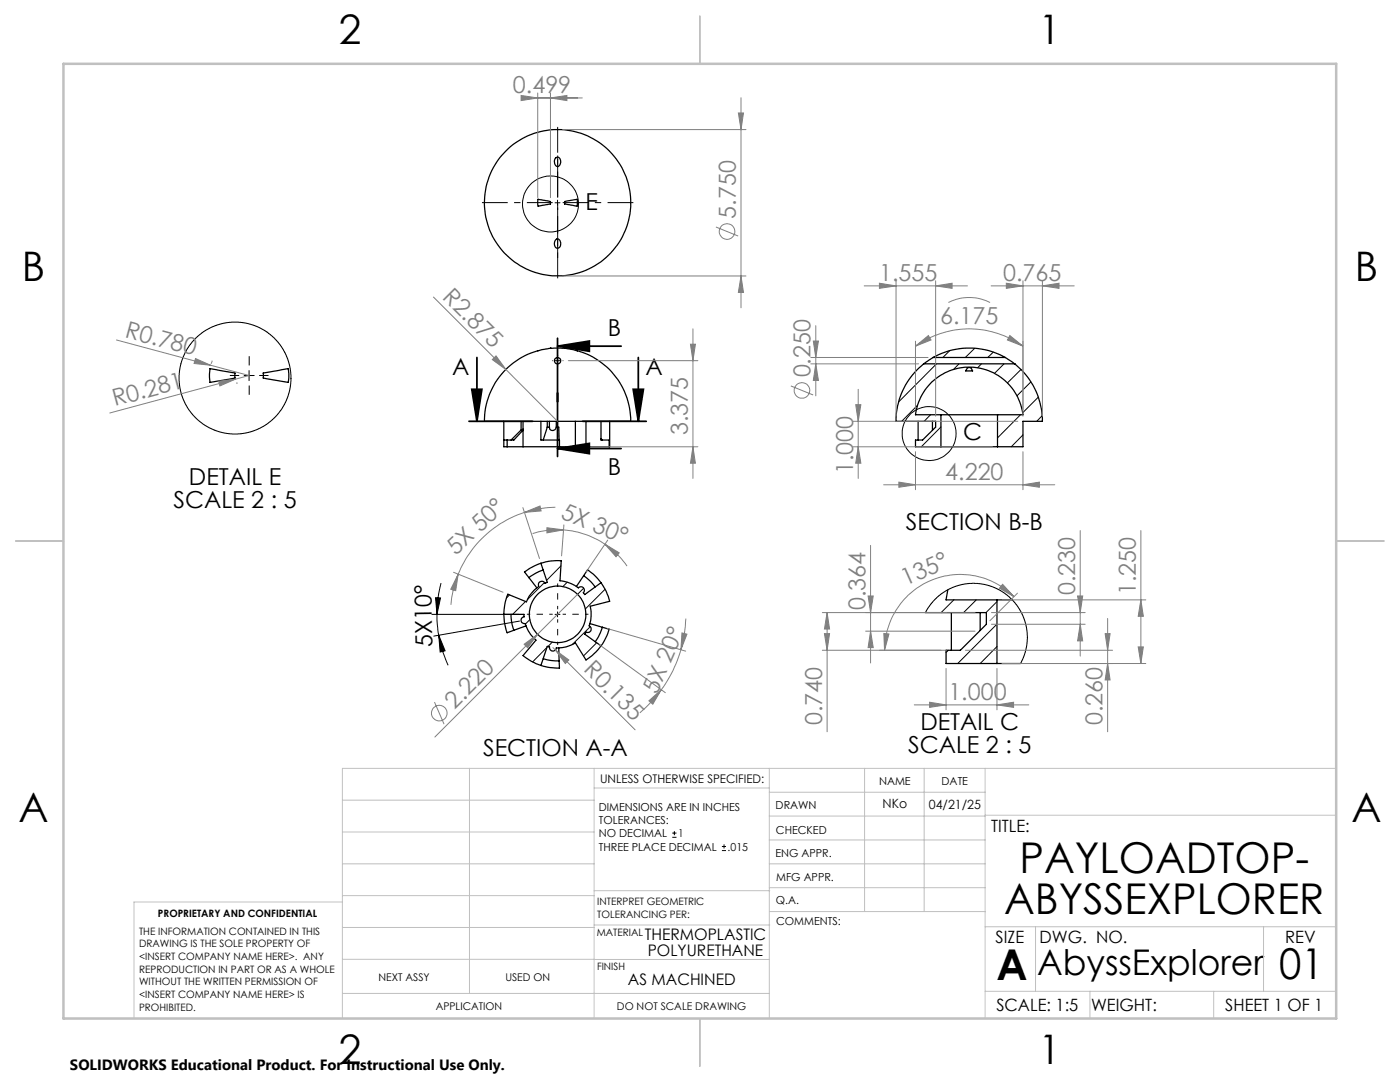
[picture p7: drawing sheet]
<svg xmlns="http://www.w3.org/2000/svg" width="279mm" height="216mm" viewBox="0 0 279 216" stroke-linecap="round" stroke-linejoin="round" font-family="sans-serif">
<g fill="none" stroke="#000" stroke-width=".25">
<path d="M107.4 39.8l2.5 .4v.5l-2.5 .4zM110.8 31.6a.63 .63 0 0 1 .8-.2 .63 .63 0 0 1 .3 .8 .71 .71 0 0 1-.2 .8 .71 .71 0 0 1-.7 .1l-.3-.4-.1-.5zM110.9 47.8a.53 .53 0 0 1 .6-.1 .53 .53 0 0 1 .3 .5 .77 .77 0 0 1 0 1 .77 .77 0 0 1-.9 .2 1.2 1.2 0 0 1 0-1.6zM112.7 40.2l2.5-.4v1.3l-2.5-.4zM41.9 73.6l5 .8v1l-5 .9-.1-1zM52.5 74.4l5-.8 .1 1-.1 1.7-5-.9zM109.9 69.5a14.6 14.6 0 0 0-13.2 14.6h29.1a14.5 14.5 0 0 0-13.1-14.6M109.9 69.5h2.8M109.9 69.5h.1M112.7 69.5h.1M184.3 72.6a14.7 14.7 0 0 0-5.5 11.5h7.9v1.1l-2.6 2.6h-1.4v1.3h5.1M184.3 72.6h18.2"/>
<path d="M186.2 71.3a14.9 14.9 0 0 1 14.4 0M186.2 71.3l-1.9 1.3M186.2 71.3h14.4M193.1 73.4a.65 .65 0 0 1 .7 0 .65 .65 0 0 1 .3 .6h-1.4zM200.6 71.3l1.9 1.3M202.5 72.6a14.7 14.7 0 0 1 5.5 11.5h-3.8v5h-5.1M100.5 87.8h.7M100.5 84.1v5h.7M101.2 89.1h3.2M101.2 87.8v1.3M104 84.1v1.8l.4-.3M104 85.8l-2 2"/>
<path d="M104.4 89.1h7.3M104.4 84.1v5M104.4 85.8l-1.8 2h-1.4M108 84.1v3.7h3.7v1.3M109.2 85.2h.5M109.2 84.1v1.1M109.2 85.2l-.8 2.6M109.6 84.1l.1 1.2a.67 .67 0 0 0 .7 .6 .67 .67 0 0 0 .6-.7M111 85.2h.5l.1 2.6M111 84.1v1.1M111.7 89.1h3.1M114.8 84.1v5"/>
<path d="M114.8 89.1h2.1M116.9 89.1h4.7M116.9 84.1v5M119.9 84.1v3.7h1.7v1.3M119.9 87.5l.3 .3M121.7 84.1v5h-.1M183.2 84.1v3.7M186.1 84.1v1.7M187.8 82.8h-5.1a10.8 10.8 0 0 1 10.7-9.5 10.8 10.8 0 0 1 10.8 9.5h-5.1M187.8 89.1h11.3M187.8 82.8h11.3M187.8 82.8v6.3"/>
<path d="M199.1 82.8v6.3M105.6 115.3l1.5 2M107.9 112.4l1.3 3.8-.2 .1a.33 .33 0 0 1-.5-.2 .69 .69 0 0 0-.8 .1 .69 .69 0 0 0-.2 .8 6.9 6.9 0 0 0-2.4 3.1l-3.7-1.5a10.8 10.8 0 0 0-.9 4M107.9 112.4a9.9 9.9 0 0 1 4.1-.5l-.2 4a9 9 0 0 1 3.7 1.3 .73 .73 0 0 1 1 .1 .73 .73 0 0 1 0 1l.2 .3 3.2-2.3M107.9 112.4l-2.1 .9-1.1 .8 .9 1.2M108.4 113.7l-1.5 .7-1.3 .9M116.5 114.9l1.2 1 1.1 1.2M116.5 114.9l.8-1.2a10.7 10.7 0 0 1 2.6 2.6M116.5 114.9l-1.5 2.1M119.9 116.3a9.9 9.9 0 0 1 1.8 3.7l-3.9 1a6.9 6.9 0 0 1-.2 3.9 .69 .69 0 0 1 .3 .9 .69 .69 0 0 1-.9 .3l-.3 .4 3.2 2.4M189.2 117.7l-.4 2h10.2M199 119.7h3"/>
<path d="M199 119.7v12.7M100.5 122.6h4.1v.2a.3 .3 0 0 1 0 .3 .3 .3 0 0 1-.4 .1 .68 .68 0 0 0-.1 .8 .68 .68 0 0 0 .7 .4 7.4 7.4 0 0 0 2.2 3.3l-2.6 3.1a10.6 10.6 0 0 0 3.5 2M100.5 122.6a10.8 10.8 0 0 0 .7 3.7l1.4-.5M102 122.6l.1 1.6 .5 1.6M105 124.9l-2.4 .9M108.4 131.4l1.6 .4 1.6 .1M111.5 129.3l.1 2.6M111.6 131.9l.1 1.4a11 11 0 0 1-3.8-.5M117.7 124.4l2.5 .8M119.9 128.9a11.4 11.4 0 0 1-3 2.8l-2.1-3.4a6.5 6.5 0 0 1-3.8 1 .68 .68 0 0 1-.8 .6 .68 .68 0 0 1-.5-.8l-.5-.1-1.3 3.8M120.2 125.2l-.7 1.8-.7 1.1M120.2 125.2l1.4 .4a10.9 10.9 0 0 1-1.7 3.3"/>
<path d="M184.7 122.2h12.1v2.4l-5.1 5.2h-2.9v2.6h10.2M189.9 122.2v7.6M195.6 122.2v3.6M199 132.4h4.7"/>
<circle cx="111.3" cy="40.5" r="14.6"/>
<circle cx="111.3" cy="72" r=".64"/>
<circle cx="111.3" cy="122.6" r="5.6"/>
</g>
<g fill="none" stroke="#000" stroke-width=".2">
<path d="M111.3 39.9v1.1M110.8 40.5h1M48.7 74.9h2M49.7 73.9v2.1M110.8 72h1M111.3 71.5v1M186.9 72.6l-7.5 7.6M189.5 70l-1.3 1.3M191.4 72.6l-1.1 1.1M194.5 69.5l-1.8 1.8M195.9 72.6l-.8 .8M198.2 70.3l-1.1 1"/>
<path d="M200.4 72.6l-1.9 1.9M203.8 73.7l-2.8 2.7M205.7 76.2l-2.7 2.8M207.2 79.2l-3.1 3.2M183.1 80.9l-3.1 3.2M185.7 82.8l-1.3 1.3M187.8 85.2l-3.9 3.9M199.2 82.8l-.1 .1M203.7 82.8l-4.6 4.6M204.2 86.8l-2.4 2.3M208 82.9l-1.1 1.2M86.9 119.3h1l-.7 3.3z"/>
<path d="M88 116.3a24 24 0 0 0-.8 6.3M101.7 118.7l-.6 .6M108 112.4h.1M108.7 116.2l-3.4 3.4M111.9 112.9l-2.8 2.9M113.2 116.2l-.9 .9M116.5 117.4l-1.2 1.2M120.8 117.6l-4 3.9M190.4 119.7l-2.6 2.5M194.8 119.7l-2.5 2.5M86.2 122.6h17.4M87.2 122.6l.1 2.1 .3 2.1"/>
<path d="M87.6 126.8l1.2 3.1-1 .2zM87.6 126.8a23 23 0 0 0 1.8 6M103.7 123.9l-17.1 3M104.9 120l-2.6 2.6M105.7 123.6l-.9 .9M107.3 126.6l-.8 .7M109.1 129.2l-2.8 2.9M110.2 128.1l-.8 .9M110.8 122.6h1M111.3 122.1v1M117.8 125.1l-3.6 3.5M119.1 128.3l-2.6 2.6"/>
<path d="M184.7 122.2l1.1-1.7 1.6-1.6 1.7-1.2 1.8-.8 2.1-.4 2.2-.1 2.3 .5 1.7 .7 1.8 1.2 1.6 1.5 1.2 1.9 .8 1.8 .4 2.2v2.2l-.4 1.8-.9 2.2M189.3 129.8l-.5 .4M199 120.1l-2.2 2.1M199 124.5l-7.9 7.9M199 129l-3.4 3.4M134.2 167.1h.8M134.2 166.2h.8M134.6 165.8v.9M144.1 169.7h.8M144.1 168.9h.8M144.5 168.5v.8"/>
<circle cx="109.9" cy="40.7" r="5.6"/>
<circle cx="46.9" cy="75.4" r="11.2"/>
<circle cx="185.4" cy="86.5" r="5.4"/>
</g>
<g fill="none" stroke="#808080" stroke-width=".2">
<path d="M104 19.1l3.3 .4-3.3 .6zM107.3 18.6v20.8M107.3 19.5h8.9M109.9 19.5l3.2-.4v1zM109.9 18.6v20.8M147.9 19.5v41.9M112.3 25.9h36.6M147.4 22.5h1l-.5 3.4zM86.5 59.3l14.5 14.4M112.3 55.1h36.6M142.9 45.3l4.4 1.8M147.9 55.1l.5 3.2h-1z"/>
<path d="M172.5 57h20.6M175.5 56.5l3.3 .5-3.3 .5zM178.8 56v27M186.7 57l3.3-.5v1zM186.7 56v27M197.8 57h16.6M200.8 56.5l3.4 .5-3.4 .5zM204.2 56v27M208 57l3.3-.5v1zM208 56v27M23.2 67.8l18.9 5.1M39 71.5l3.1 1.4-3.4-.4z"/>
<path d="M42.1 72.9l7.6 2-2.7 .8M42.4 72l-.2 .6M43.6 76.1l3.4-.4-3.1 1.3zM47 75.7l-25.1 6.7M47.2 76.3l.1 .3M98.2 71.8l.8-.8 2 2.7zM101 73.7l10.3 10.4M113.4 72h25.9M137.8 68.7h1l-.5 3.3zM138.3 65.6v29.9M157.8 77l4.5 1.8M161.8 71.3h23.4"/>
<path d="M161.8 72.6h21.5M162.3 68.1h1l-.5 3.2zM162.8 72.6l.5 3.3h-1zM162.8 65v14M171.3 77.7v17.8M182.7 69.1l2.6-2.1 .5 .8zM182.7 69.1a18.4 18.4 0 0 1 21.5 0M182.7 68.1v13.7M189.3 60.4a9.3 9.3 0 0 1 8.3 0M201.5 67l2.7 2.1-3.2-1.3zM117.9 89.1h21.4M138.3 89.1l.5 3.3h-1z"/>
<path d="M170.3 89.1h27.7M170.3 84.1h32.8M170.8 80.8h1l-.5 3.3zM171.3 89.1l.5 3.3h-1zM176.4 96.7h34.1M179.4 96.2l3.3 .5-3.3 .5zM182.7 90.1v7.6M204.2 96.7l3.2-.5v1zM204.2 90.1v7.6M90.5 114.2l9.9 4M91.4 114.6l-.5 3.3-.9-.3zM91.4 114.6a19.7 19.7 0 0 0-1.4 6.1"/>
<path d="M104.4 101.3l3.3 10.1M104.7 102.2l3.1-1.2 .2 1zM104.7 102.2a21.6 21.6 0 0 0-13.3 12.4M109.1 105.3l3.4 .4-3.4 .6zM110.8 101.2a22.9 22.9 0 0 0-6.1 1M112.5 105.7l.5 .1a16.7 16.7 0 0 1 7.7 2.8M112.5 105.7a16 16 0 0 0-6.2 .8M112.5 104.7l-.4 6.2M115.3 118.6l-28.5 28.5M120.7 108.6l2.9 1.7-.7 .8zM120.7 108.6a17 17 0 0 1 4.4 4.4M121.3 107.8l-4.3 6.3"/>
<path d="M173.2 118.9h1.1l-.6 3.3zM173.7 108.8v23.5M200 119.7h28.7M200.1 116.6l2.3 2.5-2.9-1.7zM202.4 119.1a15.1 15.1 0 0 0-16.5-3.3 15.1 15.1 0 0 0-9.4 14M203.1 118.4l-5.5 5.5M215.1 118.9h1l-.5 3.3zM215.6 105.9v25M227.7 119.7l.5 3.3h-1zM227.7 105.9v26.5M104.6 128.6l2.7-2-2 2.7zM110.3 129.2l.5 .5"/>
<path d="M110.8 129.7l2.7 2-.7 .7zM110.8 129.7l16 15.9M119.6 128.6l13.2 9.6M121.2 125.4l15.6 4.5M129.5 139.8l2.5-2.2-1.7 2.9zM132 137.6a28.4 28.4 0 0 1-4.3 4.6M135.9 129.6a24.2 24.2 0 0 1-3.9 8M136.1 126.3l1 .2-1.2 3.1zM136.9 123.4a27.6 27.6 0 0 1-1 6.2M164.1 129.8h24.8M164.5 126.4h1.1l-.5 3.4zM165.1 122.2l.5 3.3h-1.1z"/>
<path d="M165.1 122.2v23.8M172.8 125.9h21.8M173.7 125.9l.6 3.3h-1.1zM176.4 126.4l1 .1-.9 3.3zM188.8 133.4v8.2M192.7 129.8h29.3M194.6 122.2h-30.5M197.9 122.2h18.7M197.9 124.6h18.7M199 133.4v8.2M200 132.4h28.7M215.6 124.6l.5 3.3h-1z"/>
<path d="M220.6 126.4h.9l-.4 3.4zM221.1 132.4l.4 3.3h-.9zM221.1 123.4v22.6M227.2 129.1h1l-.5 3.3zM86.7 140.1l1.9 4.4M182.5 140.7h22.8M185.5 140.1l3.3 .6-3.3 .4zM199 140.7l3.3-.6v1z"/>
<circle cx="145.1" cy="46.2" r="1.56"/>
<circle cx="160" cy="77.9" r="1.55"/>
<circle cx="87.7" cy="142.3" r="1.56"/>
</g>
<path d="M94.2 77.7h2l-1 6.4zM95.2 71.3v12.8M111.3 69.1l6.3-1v2zM111.3 69.1h12.7M111.3 67.5v23.6M126.4 77.7h2l-1 6.4zM127.4 71.3v12.8M93.6 84.1h12.7M111.3 89.5l6.3-1v2zM111.3 89.5h12.7M116.3 84.1h12.7" fill="none" stroke="#000" stroke-width=".35"/>
<path d="M47.7 74.9h-1.8M49.7 72.9v-1.8M49.7 76.9v1.9M51.7 74.9h1.9M110.3 72h-.1M111.3 71v-.2M111.3 73v.1M112.3 72h.1" fill="none" stroke="#000" stroke-width=".2" stroke-dasharray="15.2 1.3 1.3 1.3" stroke-linecap="butt"/>
<path d="M111.3 31v20.5" fill="none" stroke="#000" stroke-width=".2" stroke-dasharray="15.2 1.3 1.3 1.3" stroke-dashoffset="6.9" stroke-linecap="butt"/>
<path d="M111.3 39.4v-14.1M110.3 40.4h-14.1M111.3 41.4v14.1M112.3 40.4h14.1" fill="none" stroke="#000" stroke-width=".2" stroke-dasharray="15.2 1.3 1.3 1.3" stroke-dashoffset="10.1" stroke-linecap="butt"/>
<path d="M110.3 122.6h-5.1M111.3 121.6v-5.2M111.3 123.6v5.1M112.3 122.6h5.1" fill="none" stroke="#000" stroke-width=".2" stroke-dasharray="15.2 1.3 1.3 1.3" stroke-dashoffset="14.6" stroke-linecap="butt"/>
<g fill="none" stroke="#c0c0c0" stroke-width=".2">
<path d="M68.3 159.7h50.3M93.7 153.3v44.9M118.6 153.3v49.9M118.6 157.2h34.9M153.5 153.3v49.9M153.5 158.1h43.1M172.5 153.3v28.6M184.4 153.3v28.6M196.6 153.3v49.9M266.7 153.3h-198.4v49.9M68.3 178.7h50.3M68.3 172.4h50.3"/>
<path d="M68.3 166h50.3M68.3 180h-41.6v23.2M118.6 177.7h35M153.5 167.6h43.1M153.5 162.8h43.1M153.5 172.4h43.1M153.5 177.1h43.1M196.6 162.7h70.1M68.3 198.2h85.2M68.3 191.4l85.2 .1M68.3 185.1h50.3M118.6 184.6h35"/>
<path d="M153.6 181.9h43M196.6 197.8h70.1M196.6 184.9h70.1M206.7 184.9v12.9M217.5 197.8v5.4M242.2 197.8v5.4M252.2 184.9v12.9"/>
</g>
<path d="M139.7 3.2v9.5M3.1 107.9h9.6M266.7 107.9h9.5M139.7 203.2v9.6" fill="none" stroke="#c0c0c0" stroke-width=".25"/>
<path d="M12.7 12.7h254v190.5h-254z" fill="none" stroke="#c0c0c0" stroke-width=".5"/>
<g fill="#000">
<path d="M111.3 69.1l6.3-1v2zM111.3 89.5l6.3-1v2z"/>
<path d="M126.4 77.7h2l-1 6.4zM94.2 77.7h2l-1 6.4z"/>
<path d="M87.6 126.8l.2 3.3 1-.2zM86.9 119.3l.3 3.3 .7-3.3z"/>
</g>
<g fill="#808080">
<path d="M98.2 71.8l.8-.8 2 2.7z"/>
<path d="M39 71.5l3.1 1.4-3.4-.4z"/>
<path d="M43.6 76.1l3.4-.4-3.1 1.3z"/>
<path d="M104.6 128.6l2.7-2-2 2.7z"/>
<path d="M110.8 129.7l2.7 2-.7 .7z"/>
<path d="M120.7 108.6l2.9 1.7-.7 .8zM109.1 105.3l3.4 .4-3.4 .6z"/>
<path d="M201.5 67l2.7 2.1-3.2-1.3zM182.7 69.1l2.6-2.1 .5 .8z"/>
<path d="M104 19l3.3 .5-3.3 .6zM109.9 19.5l3.2-.5v1.1z"/>
<path d="M179.4 96.2l3.3 .5-3.3 .5zM204.2 96.7l3.2-.5v1zM185.5 140.1l3.3 .6-3.3 .4zM199 140.7l3.3-.6v1z"/>
<path d="M175.5 56.5l3.3 .5-3.3 .5zM186.7 57l3.3-.5v1z"/>
<path d="M200.1 116.6l2.3 2.5-2.9-1.7zM176.4 126.4l1 .1-.9 3.3z"/>
<path d="M104.7 102.2l3.1-1.2 .2 1zM91.4 114.6l-.5 3.3-.9-.3z"/>
<path d="M129.5 139.8l2.5-2.2-1.7 2.9zM136.1 126.3l1 .2-1.2 3.1z"/>
<path d="M164.5 126.4h1.1l-.5 3.4zM165.1 122.2l.5 3.3h-1.1z"/>
<path d="M171.3 89.1l.5 3.3h-1zM170.8 80.8h1l-.5 3.3zM215.6 124.6l.5 3.3h-1zM215.1 118.9h1l-.5 3.3z"/>
<path d="M220.6 126.4h.9l-.4 3.4zM221.1 132.4l.4 3.3h-.9z"/>
<path d="M137.8 68.7h1l-.5 3.3zM138.3 89.1l.5 3.3h-1zM147.4 22.5h1l-.5 3.4zM147.9 55.1l.5 3.2h-1zM162.3 68.1h1l-.5 3.2zM162.8 72.6l.5 3.3h-1zM227.7 119.7l.5 3.3h-1zM227.2 129.1h1l-.5 3.3zM173.2 118.9h1.1l-.6 3.3zM173.7 125.9l.6 3.3h-1.1z"/>
<path d="M200.8 56.5l3.4 .5-3.4 .5zM208 57l3.3-.5v1z"/>
</g>
<g font-size="8.5">
<text x="203.5" y="174.2">PAYLOADTOP-</text>
<text x="200.4" y="182.3">ABYSSEXPLORER</text>
<text x="198.9" y="195.5">A</text>
<text x="255.3" y="195.4">01</text>
</g>
<g font-size="8.1">
<text x="67.6" y="8.9">2</text>
<text x="207.3" y="8.9">1</text>
<text x="4.4" y="56.2">B</text>
<text x="270.4" y="56.2">B</text>
<text x="3.7" y="164.1">A</text>
<text x="269.7" y="164.1">A</text>
<text x="67.6" y="212.4">2</text>
<text x="207.3" y="212.4">1</text>
</g>
<text font-size="7.1" x="207" y="194.6">AbyssExplorer</text>
<g font-size="4.7" fill="#808080">
<text x="102.4" y="18.5">0.499</text>
<text x="146.8" y="43.6" transform="rotate(-90 146.8 43.6)">5.750</text>
<text x="88.1" y="59.5" transform="rotate(45 88.1 59.5)">R2.875</text>
<text x="175.4" y="56">1.555</text>
<text x="200.2" y="56">0.765</text>
<text x="187.6" y="64.6">6.175</text>
<text x="24.8" y="67.2" transform="rotate(15 24.8 67.2)">R0.780</text>
<text x="161.8" y="75.3" transform="rotate(-90 161.8 75.3)">0.250</text>
<text x="22.9" y="81.1" transform="rotate(-15 22.9 81.1)">R0.281</text>
<text x="137.3" y="86.9" transform="rotate(-90 137.3 86.9)">3.375</text>
<text x="170.3" y="94.7" transform="rotate(-90 170.3 94.7)">1.000</text>
<text x="188.7" y="95.7">4.220</text>
<text x="111.8" y="103.4" transform="rotate(22 111.8 103.4)">5X 30°</text>
<text x="91" y="110.9" transform="rotate(-43 91 110.9)">5X 50°</text>
<text x="180.7" y="116.9" transform="rotate(-24 180.7 116.9)">135°</text>
<text x="214.6" y="118.8" transform="rotate(-90 214.6 118.8)">0.230</text>
<text x="226.7" y="118.8" transform="rotate(-90 226.7 118.8)">1.250</text>
<text x="172.8" y="121.7" transform="rotate(-90 172.8 121.7)">0.364</text>
<text x="116.3" y="133.8" transform="rotate(45 116.3 133.8)">R0.135</text>
<text x="90.7" y="141.7" transform="rotate(-45 90.7 141.7)">2.220</text>
<text x="131.1" y="138.6" transform="rotate(-67 131.1 138.6)">5X 20°</text>
<text x="189.3" y="139.6">1.000</text>
<text x="164.1" y="144.7" transform="rotate(-90 164.1 144.7)">0.740</text>
<text x="220.1" y="144.7" transform="rotate(-90 220.1 144.7)">0.260</text>
</g>
<g font-size="4.7">
<text x="116.9" y="42">E</text>
<text x="121.3" y="67">B</text>
<text x="90.2" y="74.8">A</text>
<text x="128.8" y="74.8">A</text>
<text x="192.2" y="87.8">C</text>
<text x="121.3" y="94.8">B</text>
<text x="34.6" y="101.3">SCALE 2 : 5</text>
<text x="37.7" y="96.8">DETAIL E</text>
<text x="180.8" y="105.8">SECTION B-B</text>
<text x="86.3" y="129.1" transform="rotate(-91 86.3 129.1)">5X10°</text>
<text x="183.7" y="145.6">DETAIL C</text>
<text x="96.4" y="150.8">SECTION A-A</text>
<text x="181.2" y="150.2">SCALE 2 : 5</text>
</g>
<g font-size="3.4">
<text x="197.8" y="166">TITLE:</text>
<text x="198.7" y="188.1">SIZE</text>
<text x="207.5" y="188.1">DWG. NO.</text>
<text x="256.5" y="188.2">REV</text>
<text x="198.8" y="201.7">SCALE: 1:5</text>
<text x="217.7" y="201.8">WEIGHT:</text>
<text x="244.5" y="201.7">SHEET 1 OF 1</text>
</g>
<g font-size="3.2">
<text x="128.7" y="187.6">THERMOPLASTIC</text>
<text x="129.3" y="190.8">POLYURETHANE</text>
<text x="125.3" y="196.6">AS MACHINED</text>
</g>
<text font-size="3" x="14" y="213.5">SOLIDWORKS Educational Product. For Instructional Use Only.</text>
<g font-size="2.5">
<text x="176.1" y="161.3">NKo</text>
<text x="185.4" y="161.4">04/21/25</text>
</g>
<text font-size="2.4" x="119.8" y="156.2">UNLESS OTHERWISE SPECIFIED:</text>
<g font-size="2.2">
<text x="119.5" y="161.8">DIMENSIONS ARE IN INCHES</text>
<text x="154.8" y="161.4">DRAWN</text>
<text x="175.4" y="156.6">NAME</text>
<text x="187.9" y="156.7">DATE</text>
<text x="119.5" y="164.4">TOLERANCES:</text>
<text x="119.5" y="167.1">NO DECIMAL</text>
<text x="135.3" y="167.1">1</text>
<text x="154.9" y="166.3">CHECKED</text>
<text x="119.5" y="169.7">THREE PLACE DECIMAL</text>
<text x="145.2" y="169.7">.015</text>
<text x="154.8" y="171">ENG APPR.</text>
<text x="154.9" y="175.7">MFG APPR.</text>
<text x="154.9" y="180.4">Q.A.</text>
<text x="154.9" y="184.6">COMMENTS:</text>
</g>
<g font-size="2.1">
<text x="75.5" y="195.7">NEXT ASSY</text>
<text x="100.9" y="195.7">USED ON</text>
<text x="86.9" y="201.5">APPLICATION</text>
<text x="123.1" y="201.6">DO NOT SCALE DRAWING</text>
</g>
<g font-size="2">
<text x="31.5" y="182.9">PROPRIETARY AND CONFIDENTIAL</text>
<text x="119.2" y="180.6">INTERPRET GEOMETRIC</text>
<text x="119.2" y="183.1">TOLERANCING PER:</text>
<text x="27.8" y="186.5">THE INFORMATION CONTAINED IN THIS</text>
<text x="27.8" y="189">DRAWING IS THE SOLE PROPERTY OF</text>
<text x="27.8" y="191.6">&lt;INSERT COMPANY NAME HERE&gt;. ANY</text>
<text x="119.1" y="186.7">MATERIAL</text>
<text x="27.8" y="194.1">REPRODUCTION IN PART OR AS A WHOLE</text>
<text x="27.8" y="196.6">WITHOUT THE WRITTEN PERMISSION OF</text>
<text x="119.1" y="193.5">FINISH</text>
<text x="27.8" y="199.1">&lt;INSERT COMPANY NAME HERE&gt; IS</text>
<text x="27.8" y="201.7">PROHIBITED.</text>
</g>
</svg>
